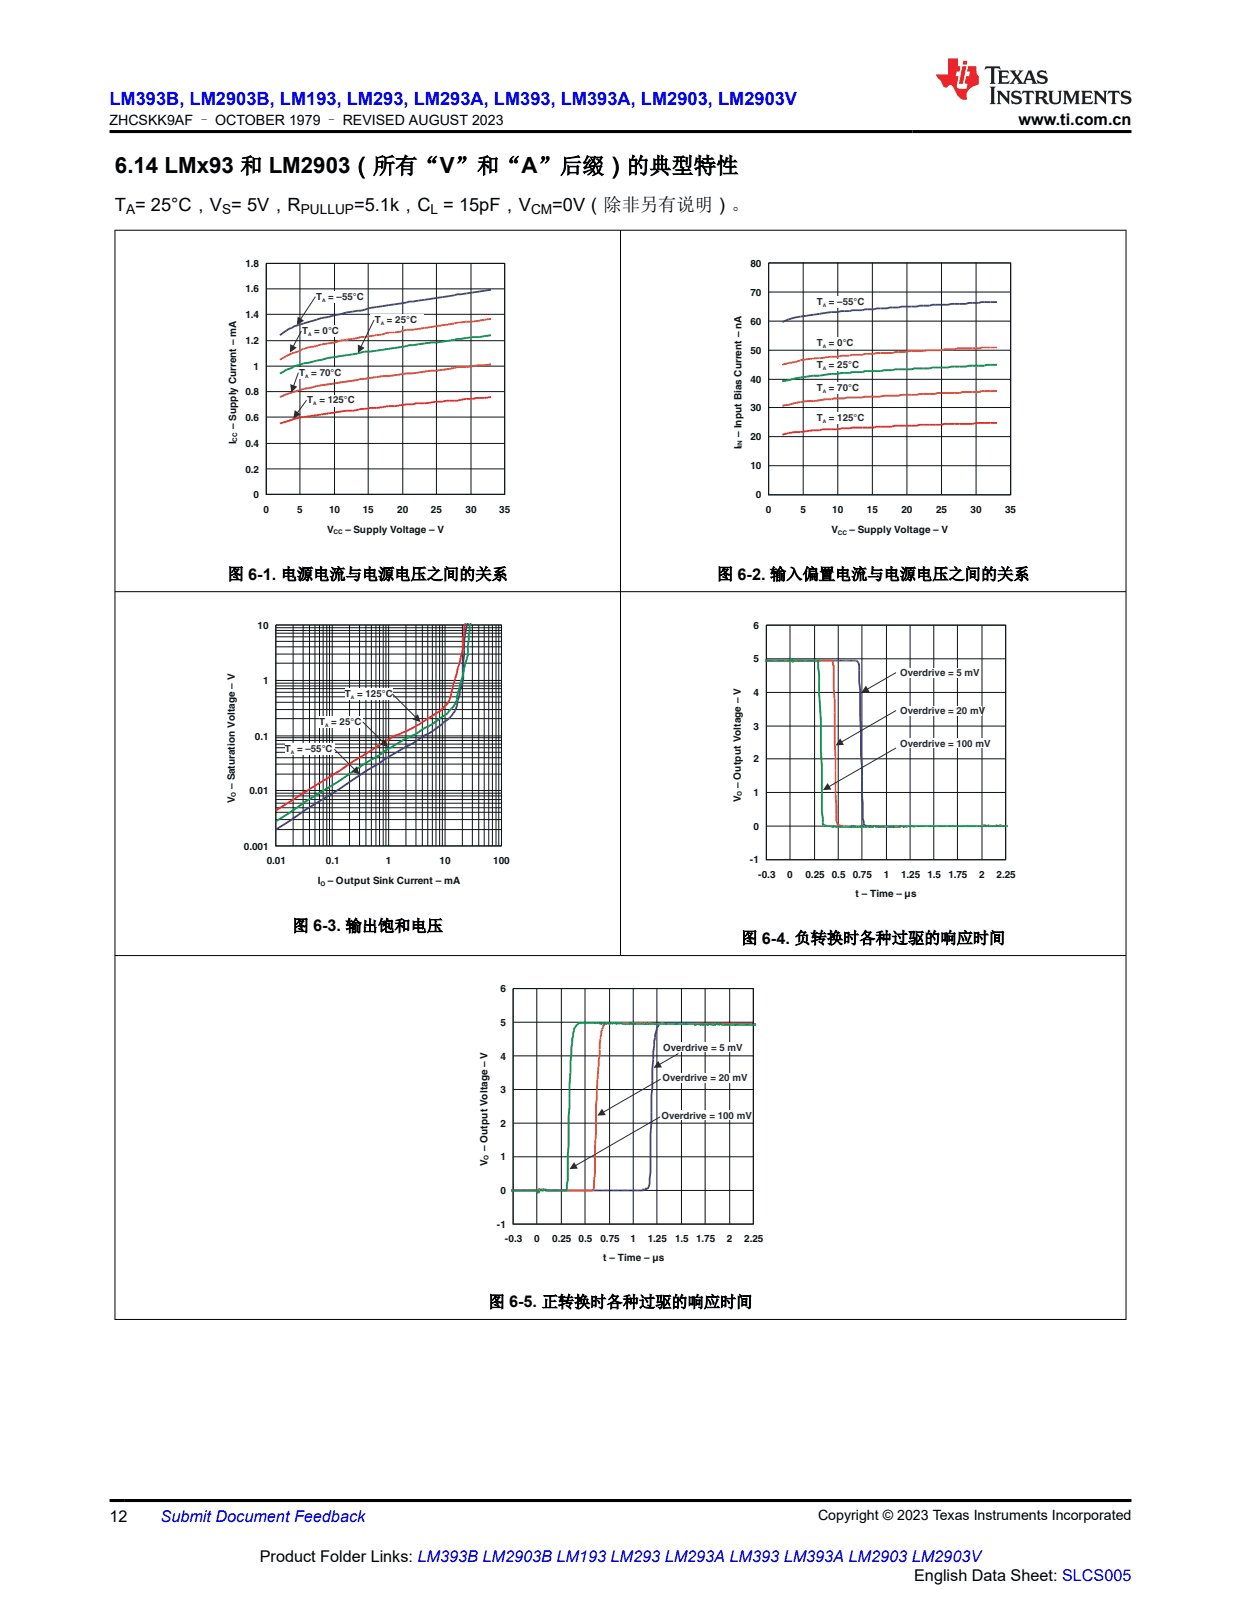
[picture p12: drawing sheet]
<svg xmlns="http://www.w3.org/2000/svg" width="216mm" height="279mm" viewBox="0 0 216 279" stroke-linecap="round" stroke-linejoin="round" font-family="sans-serif">
<g fill="none" stroke="#0d1413" stroke-width=".17">
<path d="M46.3 45.9h41.5v40.2h-41.5zM46.3 59.3h41.5M46.3 54.7h41.5M46.3 50.3h41.5M52.2 45.9v40.2M58.2 45.9v40.2M64.1 45.9v40.2M70.1 45.9v40.2M75.9 45.9v40.2M81.9 45.9v40.2M46.3 77.2h41.5M46.3 72.6h41.5"/>
<path d="M46.3 68.2h41.5M46.3 63.7h41.5M46.3 81.6h41.5"/>
</g>
<path d="M85.4 50.4l-5.8 .8-1.5 .4-6.9 .9-3.7 .6a17.1 17.1 0 0 0-4.7 1h-.5a68.7 68.7 0 0 0-10.4 2.5l-.7 .2-.9 .4-1.6 1.2" fill="none" stroke="#343c96" stroke-width=".32"/>
<path d="M85.4 55.5l-3.1 .5-2.7 .1-7.8 1.3h-1.1a6.5 6.5 0 0 1-3.2 .5l-.9 .3-3.8 .5-3.7 .6-.9 .3-2.2 .3-1 .4a6.6 6.6 0 0 0-3.1 .9 8.1 8.1 0 0 0-3.2 1.4" fill="none" stroke="#f15d30" stroke-width=".32"/>
<path d="M85.4 58.4l-2 .3h-1.1l-2.7 .3-1.5 .3-6.9 .8-2.6 .5a130.9 130.9 0 0 0-17.4 3.1l-2.5 1.3" fill="none" stroke="#00994f" stroke-width=".32"/>
<path d="M85.4 63.4l-4.2 .5a7 7 0 0 0-3.1 .3l-2.2 .3a249.7 249.7 0 0 0-20.9 2.7l-2.2 .5-4.1 1.4" fill="none" stroke="#bc3b36" stroke-width=".32"/>
<path d="M85.4 69.1l-4.2 .3a8.9 8.9 0 0 1-3.5 .4l-.7 .1h-1.1a12 12 0 0 1-3.6 .3l-.5 .2a226.7 226.7 0 0 0-16.8 1.9 23.6 23.6 0 0 0-6.3 1.4" fill="none" stroke="#ee2b31" stroke-width=".32"/>
<g fill="#fff">
<path d="M54.8 50.7h8.7v1.9h-8.7z" fill-rule="evenodd"/>
<path d="M52.4 56.7h8.7v1.9h-8.7z" fill-rule="evenodd"/>
<path d="M64.3 54.8h9.4v1.9h-9.4z" fill-rule="evenodd"/>
<path d="M51.9 64h8.6v1.9h-8.6z" fill-rule="evenodd"/>
<path d="M53.3 68.8h8.6v1.9h-8.6z" fill-rule="evenodd"/>
</g>
<path d="M53.3 69.7l-1.5 2.1" fill="none" stroke="#2b292a" stroke-width=".17"/>
<path d="M51.3 71.4l1 .8-1.3 .6z" fill="#2b292a"/>
<path d="M52.4 57.7l-1.4 2.6" fill="none" stroke="#2b292a" stroke-width=".17"/>
<path d="M50.5 59.9l1.1 .6-1.2 .9z" fill="#2b292a"/>
<path d="M65 55.8l-2.2 4.5" fill="none" stroke="#2b292a" stroke-width=".17"/>
<path d="M62.3 60l1.1 .6-1.1 .8z" fill="#2b292a"/>
<path d="M51.9 64.9l-.8 2.3" fill="none" stroke="#2b292a" stroke-width=".17"/>
<path d="M50.5 66.9l1.2 .4-1 1z" fill="#2b292a"/>
<path d="M54.8 51.7l-2.5 3.8" fill="none" stroke="#2b292a" stroke-width=".17"/>
<path d="M51.8 55.1l1.1 .7-1.3 .8z" fill="#2b292a"/>
<g fill="#fff">
<path d="M125 42.6h53.8v53.5h-53.8z" fill-rule="evenodd"/>
<path d="M133.7 45.8h42.1v40.3h-42.1z" fill-rule="evenodd"/>
</g>
<g fill="none" stroke="#0d1413" stroke-width=".17">
<path d="M133.7 45.8h42.1v40.3h-42.1zM133.7 55.9h42.1M133.7 50.8h42.1M139.7 45.8v40.3M145.8 45.8v40.3M151.8 45.8v40.3M157.8 45.8v40.3M163.8 45.8v40.3M169.8 45.8v40.3M133.7 76h42.1M133.7 70.9h42.1M133.7 66h42.1"/>
<path d="M133.7 61h42.1M133.7 81.1h42.1"/>
</g>
<path d="M173.5 52.6h-2.7l-.5 .1h-1.8l-.4 .2h-2.1a13.4 13.4 0 0 1-3.8 .2l-.5 .1h-1.7l-.5 .2h-2.7l-.4 .1h-1.6l-.5 .2h-1.7l-.5 .1h-1.6l-.5 .2h-1.7l-.5 .2h-1.4l-3.8 .4a17.1 17.1 0 0 0-6.5 1.5" fill="none" stroke="#343c96" stroke-width=".32"/>
<path d="M173.5 60.5l-7 .2-.5 .1h-1.7l-.5 .2-5.7 .1-.6 .2h-1.8l-.5 .1h-2.6l-.5 .2h-1.6l-.5 .2h-1.7l-.5 .1-3.2 .2-5.3 .6-3.2 .8" fill="none" stroke="#f15d30" stroke-width=".32"/>
<path d="M173.5 63.5l-5 .2-.4 .1h-2.1a13.4 13.4 0 0 1-3.8 .2l-.5 .1h-2.7l-.4 .2h-2.9l-.5 .2h-.9a13.5 13.5 0 0 1-3.8 .1l-.5 .2-3.6 .1-3.8 .5a20.7 20.7 0 0 0-5.4 .8l-1.1 .2" fill="none" stroke="#00994f" stroke-width=".32"/>
<path d="M173.5 68.1h-2.7l-.5 .2-7.1 .1-.5 .2h-2.7l-.5 .1-5.2 .2a13.4 13.4 0 0 1-3.8 .1l-.5 .2-4.9 .2-.5 .1h-1.1l-2 .3a13.9 13.9 0 0 0-4.3 .7l-1.1 .1" fill="none" stroke="#bc3b36" stroke-width=".32"/>
<path d="M173.5 73.6l-9.2 .2-.5 .1-8.1 .2-.5 .2-6.9 .1-.5 .2h-.9a13.4 13.4 0 0 1-3.8 .1l-.5 .2-4.3 .3-2.2 .5" fill="none" stroke="#ee2b31" stroke-width=".32"/>
<g fill="#fff">
<path d="M142.1 51.6h8.6v1.9h-8.6z" fill-rule="evenodd"/>
<path d="M142.1 58.7h6.6v2h-6.6z" fill-rule="evenodd"/>
<path d="M142.1 62.5h7.6v2h-7.6z" fill-rule="evenodd"/>
<path d="M142.1 66.6h7.5v1.9h-7.5z" fill-rule="evenodd"/>
<path d="M142.1 71.8h8.3v1.9h-8.3z" fill-rule="evenodd"/>
<path d="M37.1 105.6h53.8v51.6h-53.8z" fill-rule="evenodd"/>
<path d="M48 108.8h39.2v38.5h-39.2z" fill-rule="evenodd"/>
</g>
<g fill="none" stroke="#0d1413" stroke-width=".17">
<path d="M48 108.8h39.2v38.5h-39.2zM48 119.9h39.2M48 119.4h39.2M48 118.9h39.2M48 115.4h39.2M48 113.9h39.2M48 112.6h39.2M48 111.6h39.2M48 110.9h39.2M48 110.2h39.2M48 109.8h39.2M48 109.3h39.2"/>
<path d="M48 118.5h39.2M51 108.8v38.5M52.7 108.8v38.5M53.8 108.8v38.5M54.8 108.8v38.5M55.6 108.8v38.5M56.2 108.8v38.5M56.9 108.8v38.5M57.3 108.8v38.5M57.8 108.8v38.5M60.8 108.8v38.5M62.6 108.8v38.5"/>
<path d="M63.7 108.8v38.5M64.6 108.8v38.5M65.4 108.8v38.5M66 108.8v38.5M66.7 108.8v38.5M67.1 108.8v38.5M67.6 108.8v38.5M70.6 108.8v38.5M72.4 108.8v38.5M73.5 108.8v38.5M74.4 108.8v38.5M75.2 108.8v38.5"/>
<path d="M75.8 108.8v38.5M76.5 108.8v38.5M77 108.8v38.5M77.4 108.8v38.5M80.4 108.8v38.5M82.2 108.8v38.5M83.3 108.8v38.5M84.2 108.8v38.5M85 108.8v38.5M85.7 108.8v38.5M86.3 108.8v38.5M86.8 108.8v38.5"/>
<path d="M48 139.8h39.2M48 139.2h39.2M48 138.6h39.2M48 138.1h39.2M48 134.8h39.2M48 133h39.2M48 131.9h39.2M48 131h39.2M48 130.2h39.2M48 129.5h39.2M48 128.9h39.2M48 128.4h39.2"/>
<path d="M48 125.1h39.2M48 123.5h39.2M48 122.3h39.2M48 121.3h39.2M48 120.5h39.2M48 137.6h39.2M48 128.1h39.2M48 144.4h39.2M48 142.7h39.2M48 141.4h39.2M48 140.6h39.2"/>
</g>
<path d="M81.4 108.5l-.3 1.1a14.6 14.6 0 0 0-.3 4.4l-.2 1.1a14.6 14.6 0 0 1-.2 4.1 2.85 2.85 0 0 0-.4 1.8l-.4 .9a4.5 4.5 0 0 1-2.5 3.8l-.1 .4a16 16 0 0 1-3.5 2.2l-1.1 .8-4.8 2.7-1.6 1.1-2.2 1.2a134.6 134.6 0 0 1-10.6 6.8l-2.7 1.9-2.5 1.6" fill="none" stroke="#343c96" stroke-width=".32"/>
<path d="M81.9 108.5l-.2 .5-.3 3.4a5.6 5.6 0 0 1-.5 3.2l-.5 2.4-.9 3.3a3.2 3.2 0 0 1-1.4 2.5l-.2 .4-2.7 1.9-1.3 .6-1.5 1.1a35.5 35.5 0 0 0-6.4 3.6l-2.2 1.3a134.5 134.5 0 0 1-10.6 6.8l-2.7 1.9-2.5 1.6" fill="none" stroke="#00994f" stroke-width=".32"/>
<path d="M80.9 108.5l-.1 .6v1.3l-.2 .5a7 7 0 0 1-.5 3.6l-1.9 7.3a4.3 4.3 0 0 1-2.4 2.4 30.3 30.3 0 0 1-7.2 3.9l-20.6 13" fill="none" stroke="#ee2b31" stroke-width=".32"/>
<g fill="#fff">
<path d="M49.6 129.5h8.6v1.9h-8.6z" fill-rule="evenodd"/>
<path d="M55.5 124.7h7.6v2h-7.6z" fill-rule="evenodd"/>
<path d="M60 119.9h8.3v1.9h-8.3z" fill-rule="evenodd"/>
</g>
<path d="M58.2 130.5l3.5 3.4" fill="none" stroke="#2b292a" stroke-width=".17"/>
<path d="M61.2 134.3l.9-.9 .4 1.4z" fill="#2b292a"/>
<path d="M63.1 125.7l3.5 3.5" fill="none" stroke="#2b292a" stroke-width=".17"/>
<path d="M66.1 129.6l.9-.9 .5 1.4z" fill="#2b292a"/>
<path d="M68.3 120.8l4 4" fill="none" stroke="#2b292a" stroke-width=".17"/>
<path d="M72.7 124.3l.5 1.4-1.4-.5z" fill="#2b292a"/>
<g fill="#fff">
<path d="M124.9 105.7h54v53.6h-54z" fill-rule="evenodd"/>
<path d="M133.3 108.8h41.7v40.9h-41.7z" fill-rule="evenodd"/>
</g>
<g fill="none" stroke="#0d1413" stroke-width=".17">
<path d="M133.3 108.8h41.7v40.9h-41.7zM133.3 114.7h41.7M137.4 108.8v40.9M141.7 108.8v40.9M145.8 108.8v40.9M149.9 108.8v40.9M154.2 108.8v40.9M158.3 108.8v40.9M162.5 108.8v40.9M166.6 108.8v40.9M170.8 108.8v40.9M133.3 138h41.7"/>
<path d="M133.3 132.1h41.7M133.3 126.4h41.7M133.3 120.5h41.7M133.3 143.8h41.7"/>
</g>
<path d="M133.1 115h4.3v-.2h.2l.2 .4 .1-.2h11.1l.3 .3 .2 .5v2.8l.1 1.3v4.4l.5 18.2 .2 1 .1 .2 .3 .1h.8l.2 .2h.3v-.2h.3l.2 .2 .1-.2 .2 .2h4v-.2h.4v.2h.2v-.2l.3 .2h.2v-.2h.9l.2 .2 .1-.2h14.9v-.1l.3 .1h1.1" fill="none" stroke="#343c96" stroke-width=".32"/>
<path d="M133.1 115h4.5v-.2h.2l.1 .4 .3-.2h6.7l.1 1v3.7l.2 2.1v7.3l.2 2.7v6.6l.1 3.4a2.7 2.7 0 0 0 .3 1.9l1 .1 .1 .2h.2v-.2l.3 .2h4.3v-.2l.3 .2v-.2h.3l.2 .2h.1v-.2l.4 .2v-.2l.3 .2h.1v-.2h.5v.2h.2v-.2l.3 .2 .1-.2h1.3v.2l.3-.2h.3v.2l.4-.2h14.4v-.1h.3l.1 .1h.3v-.1l.4 .1h1.1v-.1l.3 .1h1.7" fill="none" stroke="#f15d30" stroke-width=".32"/>
<path d="M133.1 115h4.3l.2-.3h.2l.1 .5h.2v-.2h4.2l.2 2.4a67.3 67.3 0 0 0 .3 8.4l.2 15.5 .1 2.2 .2 .2h.3l.2 .1h.8l.1 .2h.3v-.2l.4 .2h2.8v-.2l.3 .2v-.2l.3 .2h1v-.2l.3 .2h.6v-.2h.5v.2l.3-.2h1l.1 .2 .2-.2h22.6" fill="none" stroke="#00994f" stroke-width=".32"/>
<g fill="#fff">
<path d="M155.8 116.3h14.2v1.6h-14.2z" fill-rule="evenodd"/>
<path d="M155.8 122.8h15v1.8h-15z" fill-rule="evenodd"/>
<path d="M155.8 128.5h15.9v1.7h-15.9z" fill-rule="evenodd"/>
</g>
<path d="M155.8 117.1l-4.9 2.9" fill="none" stroke="#2b292a" stroke-width=".17"/>
<path d="M150.7 119.4l.6 1.1-1.5 .1z" fill="#2b292a"/>
<path d="M155.8 123.7l-9.4 5.4" fill="none" stroke="#2b292a" stroke-width=".17"/>
<path d="M146.2 128.5l.6 1.2-1.4 .1z" fill="#2b292a"/>
<path d="M155.8 130.2l-11.5 6.7" fill="none" stroke="#2b292a" stroke-width=".17"/>
<path d="M144 136.3l.6 1.1-1.4 .1z" fill="#2b292a"/>
<g fill="#fff">
<path d="M80.9 168.9h54.1v53.8h-54.1z" fill-rule="evenodd"/>
<path d="M89.3 172.1h41.8v41h-41.8z" fill-rule="evenodd"/>
</g>
<g fill="none" stroke="#0d1413" stroke-width=".17">
<path d="M89.3 172.1h41.8v41h-41.8zM89.3 177.9h41.8M93.4 172.1v41M97.7 172.1v41M101.8 172.1v41M106.1 172.1v41M110.2 172.1v41M114.3 172.1v41M118.6 172.1v41M122.7 172.1v41M126.9 172.1v41M89.3 195.5h41.8"/>
<path d="M89.3 189.7h41.8M89.3 183.8h41.8M89.3 207.2h41.8M89.3 201.4h41.8"/>
</g>
<path d="M131.5 178.3h-10.4l-.2-.2h-.1v.2l-.3-.2-.4 .2h-.1v-.2h-.8v.2h-.3l-.2-.2h-.5l-.3 .2v-.2h-.1l-.4 .2v-.2h-2.3v.2h-.3l-.2 .1a4.4 4.4 0 0 0-.6 2.2l-.4 2.6-.1 6.1-.2 1.3-.1 13.5-.2 2-.3 .8h-.3v.2h-.5v.1h-17.1l-.1-.1h-.2v.1h-.5l-.3-.1-.2 .5-.1-.4h-4.4" fill="none" stroke="#343c96" stroke-width=".32"/>
<path d="M131.5 178.3l-.1 .1h-.7l-.1-.1h-.5v.1l-.3-.1h-.2v.1h-.3l-.1-.1h-.2v.1l-.3-.1h-.6l-.2 .1h-.3v-.1h-12.1l-.1-.2h-.2v.2h-2v-.2h-.3l-.2 .2-.3-.2h-.2v.2h-.3l-.2-.2h-.1v.2l-.3-.2-.3 .2-.2-.2h-.2v.2h-.1v-.2h-.7l-.3 .2v-.2h-3.9v.2h-.3v.1h-.2a6.6 6.6 0 0 0-.6 2.6l-.2 .7v2.1a112.7 112.7 0 0 0-.6 13.6l-.2 2.1v4.7l-.1 1.1v1.6l-.4 .3h-8.2l-.1-.1h-.2v.1l-.3-.1-.3 .1-.2-.3-.2 .7-.1-.4h-4.4" fill="none" stroke="#f15d30" stroke-width=".32"/>
<path d="M131.5 178.4h-6l-.1-.1h-.2v.1l-.3-.1h-.3v.1h-.8l-.2-.1h-.3v.1h-.3l-.2-.1-.3 .1h-.1v-.1l-.7 .1-.1-.1h-.4l-.3 .1v-.1h-10.4l-.2-.2-.1 .2h-.4l-.1-.2h-.2v.2h-1.2l-.2-.2h-.1v.2l-.2-.2h-.2v.2l-.1-.2h-.2v.2l-.3-.2h-.3v.2l-.2-.2h-.1v.2l-.2-.2h-.1v.2l-.4-.2h-.3l-.1 .2h-.2v-.2h-.3v.2h-.3l-.2-.2h-3.6v.2h-.2l-.6 .8v.3a39.7 39.7 0 0 0-.7 7.3l-.1 2v4l-.2 1.6-.1 11.2-.2 1.7h-3.5l-.1-.1h-.3v.1l-.5-.1v.1l-.2-.1-.3 .6-.3-.5h-4.4" fill="none" stroke="#00994f" stroke-width=".32"/>
<g fill="#fff">
<path d="M114.6 181.5h14.1v1.6h-14.1z" fill-rule="evenodd"/>
<path d="M115 186.8h15v1.8h-15z" fill-rule="evenodd"/>
<path d="M114.9 193.2h15.9v1.7h-15.9z" fill-rule="evenodd"/>
</g>
<path d="M118 183.4l-3.2 1.9" fill="none" stroke="#2b292a" stroke-width=".17"/>
<path d="M114.5 184.7l.7 1.1-1.5 .1z" fill="#2b292a"/>
<path d="M114.9 187.9l-9.9 5.7" fill="none" stroke="#2b292a" stroke-width=".17"/>
<path d="M104.7 193l.7 1.1-1.5 .1z" fill="#2b292a"/>
<path d="M114.8 194.4l-14.6 8.5" fill="none" stroke="#2b292a" stroke-width=".17"/>
<path d="M99.9 202.3l.6 1.1-1.4 .1z" fill="#2b292a"/>
<path d="M19.9 40.1h176.1M20 40v189.8M108 40v126.4M195.9 40v189.8M19.9 103h176.1M19.9 166.3h176.1M19.9 229.7h176.1" fill="none" stroke="#000" stroke-width=".17"/>
<path d="M171.5 11.6l-.2 .5a1.04 1.04 0 0 1 1.1-.2v2.3l-.2 .4h1l-.2-.4v-2.2a.65 .65 0 0 1 .9 0l.2 .1-.2-.5zM173.6 12.3l.2 .4v1.5l-.2 .4h1.9l.1-.6a1.17 1.17 0 0 1-1.3 .3v-.8h.6l.4 .2v-.7l-.4 .2h-.6v-.5l.2-.2a1 1 0 0 1 1 .3l-.1-.5zM175.7 12.3l.9 1.1-1 1.2h.9l-.2-.2 .5-.8 .4 .8-.2 .2h1.6l-.2-.2 .2-.5h.9l.1 .5-.1 .2h.9l-.2-.3-.8-2h-.5l-.9 2.2-.9-1.1 .9-1.1h-.8l.2 .2-.4 .6-.4-.6 .2-.2zM179 12.7l.4 1h-.7zM180.7 12.4a.65 .65 0 0 0-.2 .7 .65 .65 0 0 0 .6 .5l.6 .1 .1 .3a.79 .79 0 0 1-.7 .4 .79 .79 0 0 1-.7-.5l.1 .7 .2-.1a.93 .93 0 0 0 1.1 .1 .93 .93 0 0 0 .4-1 1.46 1.46 0 0 0-1.2-.6l-.1-.3a1.09 1.09 0 0 1 1.2 .2l-.2-.6-.1 .1-.5-.2zM172.2 15.1l.2 .4v2.2l-.2 .4h1l-.2-.4v-2.2l.2-.4zM173.4 15.8l.2 .4v1.5l-.2 .4h.8l-.3-.4 .1-1.3 1.6 1.8v-2l.2-.4h-.7l.1 .2 .1 1.1-1.2-1.3zM176.2 15.9a.65 .65 0 0 0-.2 .8 .65 .65 0 0 0 .6 .4l.6 .2 .1 .2a.79 .79 0 0 1-.7 .4 .79 .79 0 0 1-.7-.5l.1 .7 .2-.1a.93 .93 0 0 0 1.1 .1 .93 .93 0 0 0 .4-.9 1.46 1.46 0 0 0-1.2-.6l-.1-.4a1.09 1.09 0 0 1 1.2 .2l-.1-.6-.2 .1-.5-.1zM177.9 15.8l-.1 .6a.63 .63 0 0 1 .8-.3v1.6l-.3 .4h1l-.2-.4v-1.6a.81 .81 0 0 1 .9 .3l-.2-.6zM180 15.8l.2 .4v1.5l-.2 .4h1l-.2-.2-.1-.7h.3a.87 .87 0 0 1 .6 .7 .64 .64 0 0 0 .9 .1l-.2-.1-.5-.6-.3-.2a.61 .61 0 0 0 .6-.6 .61 .61 0 0 0-.5-.7zM180.8 16.1h.1a.47 .47 0 0 1 .5 .1 .47 .47 0 0 1 .1 .5l-.1 .1-.7 .1zM182.3 15.8l.2 .2a2.27 2.27 0 0 0 .4 2 1.04 1.04 0 0 0 1.7-.7v-1.3l.2-.2h-.8l.2 .4v1.1a.6 .6 0 0 1-.6 .6 .6 .6 0 0 1-.6-.6v-1.1l.3-.4zM184.9 15.8l.2 .4v1.5l-.2 .4h.8l-.3-.4v-1.4l.9 1.9 .9-1.9v1.4l-.3 .4h1l-.2-.4v-1.5l.2-.4h-.8l-.7 1.5-.6-1.5zM188.1 15.8l.2 .4v1.5l-.2 .4h1.9l.1-.6a1.17 1.17 0 0 1-1.3 .3v-.8h.6l.4 .2v-.6l-.4 .2h-.6v-.6l.2-.1a1.01 1.01 0 0 1 1 .3l-.1-.6zM190.2 15.8l.3 .4v1.5l-.3 .4h.8l-.2-.4v-1.3l1.6 1.8v-2l.2-.4h-.7l.2 .2v1.1l-1.2-1.3zM192.8 15.8l-.1 .6a.63 .63 0 0 1 .8-.3v1.6l-.3 .4h1l-.2-.4v-1.6a.81 .81 0 0 1 .9 .3l-.2-.6zM195.2 15.9a.65 .65 0 0 0-.2 .8 .65 .65 0 0 0 .6 .4l.6 .2 .2 .2a.79 .79 0 0 1-.7 .4 .79 .79 0 0 1-.7-.5l.1 .7 .2-.1a.93 .93 0 0 0 1 .1 .93 .93 0 0 0 .5-.9 1.46 1.46 0 0 0-1.3-.6v-.4a1.09 1.09 0 0 1 1.2 .2l-.2-.6-.2 .1-.5-.1z" fill="#231f20"/>
<path d="M164.9 10.2v2.8h-2a2.54 2.54 0 0 0 .9 1.3 .95 .95 0 0 0 1 .9 .59 .59 0 0 1 .5-.4 .59 .59 0 0 1 .5 .4l.4 .7a1.73 1.73 0 0 0 2 1.4 1.76 1.76 0 0 1 1.1-2.3l1-.3-.1-1.5a1.59 1.59 0 0 1-.3-1.7h-1.5l-.2 .9h.6l-.2 .9h-.5l-.2 1v.2l.4 .1-.1 .9h-.7a.73 .73 0 0 1-1-.7l.3-1.5h-.5l.1-.9h.5l.2-.9h-.5v-1.3zM167.4 11.5l-.6 3.1h.7l.6-3.1zM167.6 10.6l-.1 .6h.7l.1-.6z" fill="#ed1c24"/>
<path d="M19 22.9h177.8M19 261.2h177.8" fill="none" stroke="#000" stroke-width=".53"/>
<text font-size="3.9" x="20" y="30.2">6.14 LMx93 和 LM2903（所有“V”和“A”后缀）的典型特性</text>
<text font-size="3.2" fill="#00f" x="19" y="18.3">LM393B, LM2903B, LM193, LM293, LM293A, LM393, LM393A, LM2903, LM2903V</text>
<g font-size="3.2">
<text x="20" y="36.7">T = 25°C，V = 5V，R</text>
<text x="61.6" y="36.7">=5.1k，C = 15pF，V</text>
<text x="96.1" y="36.7">=0V（除非另有说明）。</text>
</g>
<g font-size="2.8">
<text x="177.2" y="21.7">www.ti.com.cn</text>
<text x="39.6" y="100.9">图 6-1. 电源电流与电源电压之间的关系</text>
<text x="124.7" y="100.9">图 6-2. 输入偏置电流与电源电压之间的关系</text>
<text x="50.9" y="162.1">图 6-3. 输出饱和电压</text>
<text x="129" y="164.3">图 6-4. 负转换时各种过驱的响应时间</text>
<text x="85" y="227.6">图 6-5. 正转换时各种过驱的响应时间</text>
<text x="19" y="265">12</text>
<text x="45.2" y="271.9">Product Folder Links: LM393B LM2903B LM193 LM293 LM293A LM393 LM393A LM2903 LM2903V</text>
<text x="159" y="275.3">English Data Sheet: SLCS005</text>
</g>
<text font-size="2.8" fill="#00f" x="27.9" y="265">Submit Document Feedback</text>
<g font-size="2.5">
<text x="19" y="21.8">ZHCSKK9AF – OCTOBER 1979 – REVISED AUGUST 2023</text>
<text x="142.3" y="264.7">Copyright © 2023 Texas Instruments Incorporated</text>
</g>
<g font-size="2.4">
<text x="21.9" y="37.3">A</text>
<text x="38.7" y="37.3">S</text>
<text x="52.3" y="37.3">PULLUP</text>
<text x="74.9" y="37.3">L</text>
<text x="92.4" y="37.3">CM</text>
</g>
<g font-size="1.7" fill="#0d1413">
<text x="42.7" y="46.5">1.8</text>
<text x="130.6" y="46.4">80</text>
<text x="42.7" y="50.9">1.6</text>
<text x="130.6" y="51.5">70</text>
<text x="42.7" y="59.9">1.2</text>
<text x="42.7" y="55.3">1.4</text>
<text x="130.6" y="56.5">60</text>
<text x="44.1" y="64.4">1</text>
<text x="130.6" y="61.6">50</text>
<text x="42.7" y="68.8">0.8</text>
<text x="130.6" y="71.6">30</text>
<text x="130.6" y="66.7">40</text>
<text x="41.1" y="77.4" transform="rotate(-90 41.1 77.4)">I</text>
<text x="41.1" y="74.7" transform="rotate(-90 41.1 74.7)">– Supply Current – mA</text>
<text x="42.7" y="77.8">0.4</text>
<text x="42.7" y="73.2">0.6</text>
<text x="129" y="76" transform="rotate(-90 129 76)">– Input Bias Current – nA</text>
<text x="130.6" y="76.6">20</text>
<text x="42.7" y="82.3">0.2</text>
<text x="129" y="78.2" transform="rotate(-90 129 78.2)">I</text>
<text x="130.6" y="81.7">10</text>
<text x="44.1" y="86.7">0</text>
<text x="45.8" y="89.2">0</text>
<text x="51.7" y="89.2">5</text>
<text x="57.2" y="89.2">10</text>
<text x="63.1" y="89.2">15</text>
<text x="69.1" y="89.2">20</text>
<text x="75" y="89.2">25</text>
<text x="81" y="89.2">30</text>
<text x="86.9" y="89.2">35</text>
<text x="131.5" y="86.8">0</text>
<text x="133.2" y="89.3">0</text>
<text x="139.3" y="89.3">5</text>
<text x="144.8" y="89.3">10</text>
<text x="150.8" y="89.3">15</text>
<text x="156.8" y="89.3">20</text>
<text x="162.8" y="89.3">25</text>
<text x="168.9" y="89.3">30</text>
<text x="174.9" y="89.3">35</text>
<text x="56.9" y="92.7">V</text>
<text x="60.1" y="92.7">– Supply Voltage – V</text>
<text x="144.6" y="92.8">V</text>
<text x="147.8" y="92.8">– Supply Voltage – V</text>
<text x="44.8" y="109.4">10</text>
<text x="131.1" y="109.5">6</text>
<text x="45.8" y="119.1">1</text>
<text x="131.1" y="115.3">5</text>
<text x="131.1" y="121.2">4</text>
<text x="44.3" y="128.7">0.1</text>
<text x="131.1" y="127">3</text>
<text x="40.9" y="137.3" transform="rotate(-90 40.9 137.3)">– Saturation Voltage – V</text>
<text x="128.9" y="137.2" transform="rotate(-90 128.9 137.2)">– Output Voltage – V</text>
<text x="131.1" y="132.7">2</text>
<text x="40.9" y="139.8" transform="rotate(-90 40.9 139.8)">V</text>
<text x="43.4" y="138.2">0.01</text>
<text x="128.9" y="139.7" transform="rotate(-90 128.9 139.7)">V</text>
<text x="131.1" y="138.6">1</text>
<text x="42.4" y="147.9">0.001</text>
<text x="131.1" y="144.4">0</text>
<text x="46.4" y="150.4">0.01</text>
<text x="55.3" y="153.9">I</text>
<text x="56.7" y="150.4">0.1</text>
<text x="57" y="153.9">– Output Sink Current – mA</text>
<text x="67.1" y="150.4">1</text>
<text x="76.5" y="150.4">10</text>
<text x="85.8" y="150.4">100</text>
<text x="130.5" y="150.3">-1</text>
<text x="131.9" y="152.8">-0.3</text>
<text x="137" y="152.8">0</text>
<text x="140.1" y="152.8">0.25</text>
<text x="144.7" y="152.8">0.5</text>
<text x="148.4" y="152.8">0.75</text>
<text x="153.7" y="152.8">1</text>
<text x="156.8" y="152.8">1.25</text>
<text x="161.3" y="152.8">1.5</text>
<text x="165" y="152.8">1.75</text>
<text x="170.4" y="152.8">2</text>
<text x="173.4" y="152.8">2.25</text>
<text x="148.8" y="156.2">t – Time – µs</text>
<text x="87.1" y="172.7">6</text>
<text x="87.1" y="178.6">5</text>
<text x="87.1" y="184.4">4</text>
<text x="87.1" y="190.3">3</text>
<text x="87.1" y="196.2">2</text>
<text x="84.8" y="203" transform="rotate(-90 84.8 203)">V</text>
<text x="84.8" y="200.4" transform="rotate(-90 84.8 200.4)">– Output Voltage – V</text>
<text x="87.1" y="202">1</text>
<text x="87.1" y="207.9">0</text>
<text x="86.4" y="213.7">-1</text>
<text x="87.8" y="216.3">-0.3</text>
<text x="92.9" y="216.3">0</text>
<text x="96.1" y="216.3">0.25</text>
<text x="100.7" y="216.3">0.5</text>
<text x="104.5" y="216.3">0.75</text>
<text x="104.9" y="219.6">t – Time – µs</text>
<text x="109.7" y="216.3">1</text>
<text x="112.7" y="216.3">1.25</text>
<text x="117.4" y="216.3">1.5</text>
<text x="121.1" y="216.3">1.75</text>
<text x="126.5" y="216.3">2</text>
<text x="129.5" y="216.3">2.25</text>
</g>
<g font-size="1.7" fill="#2b292a">
<text x="55" y="52.2">T = –55°C</text>
<text x="142.1" y="53.1">T = –55°C</text>
<text x="52.6" y="58.2">T = 0°C</text>
<text x="65.2" y="56.3">T = 25°C</text>
<text x="52" y="65.4">T = 70°C</text>
<text x="142.1" y="60.2">T = 0°C</text>
<text x="142.1" y="64">T = 25°C</text>
<text x="53.4" y="70.2">T = 125°C</text>
<text x="142.1" y="68.1">T = 70°C</text>
<text x="142.1" y="73.3">T = 125°C</text>
<text x="156.6" y="117.7">Overdrive = 5 mV</text>
<text x="60" y="121.4">T = 125°C</text>
<text x="156.6" y="124.3">Overdrive = 20 mV</text>
<text x="49.6" y="131">T = –55°C</text>
<text x="55.5" y="126.2">T = 25°C</text>
<text x="156.6" y="130">Overdrive = 100 mV</text>
<text x="115.4" y="183">Overdrive = 5 mV</text>
<text x="115.3" y="188.3">Overdrive = 20 mV</text>
<text x="115.1" y="194.7">Overdrive = 100 mV</text>
</g>
<g font-size="1.1" fill="#0d1413">
<text x="41.3" y="76.9" transform="rotate(-90 41.3 76.9)">CC</text>
<text x="129.1" y="77.7" transform="rotate(-90 129.1 77.7)">IN</text>
<text x="58" y="93">CC</text>
<text x="145.8" y="93.1">CC</text>
<text x="41" y="138.7" transform="rotate(-90 41 138.7)">O</text>
<text x="129.1" y="138.6" transform="rotate(-90 129.1 138.6)">O</text>
<text x="55.7" y="154.2">O</text>
<text x="85" y="201.9" transform="rotate(-90 85 201.9)">O</text>
</g>
<g font-size=".8" fill="#2b292a">
<text x="56" y="52.5">A</text>
<text x="143.1" y="53.4">A</text>
<text x="53.6" y="58.5">A</text>
<text x="66.2" y="56.6">A</text>
<text x="53.1" y="65.8">A</text>
<text x="143.1" y="60.6">A</text>
<text x="143.1" y="64.4">A</text>
<text x="54.5" y="70.6">A</text>
<text x="143.1" y="68.4">A</text>
<text x="143.1" y="73.6">A</text>
<text x="61.1" y="121.7">A</text>
<text x="50.6" y="131.3">A</text>
<text x="56.5" y="126.6">A</text>
</g>
</svg>
